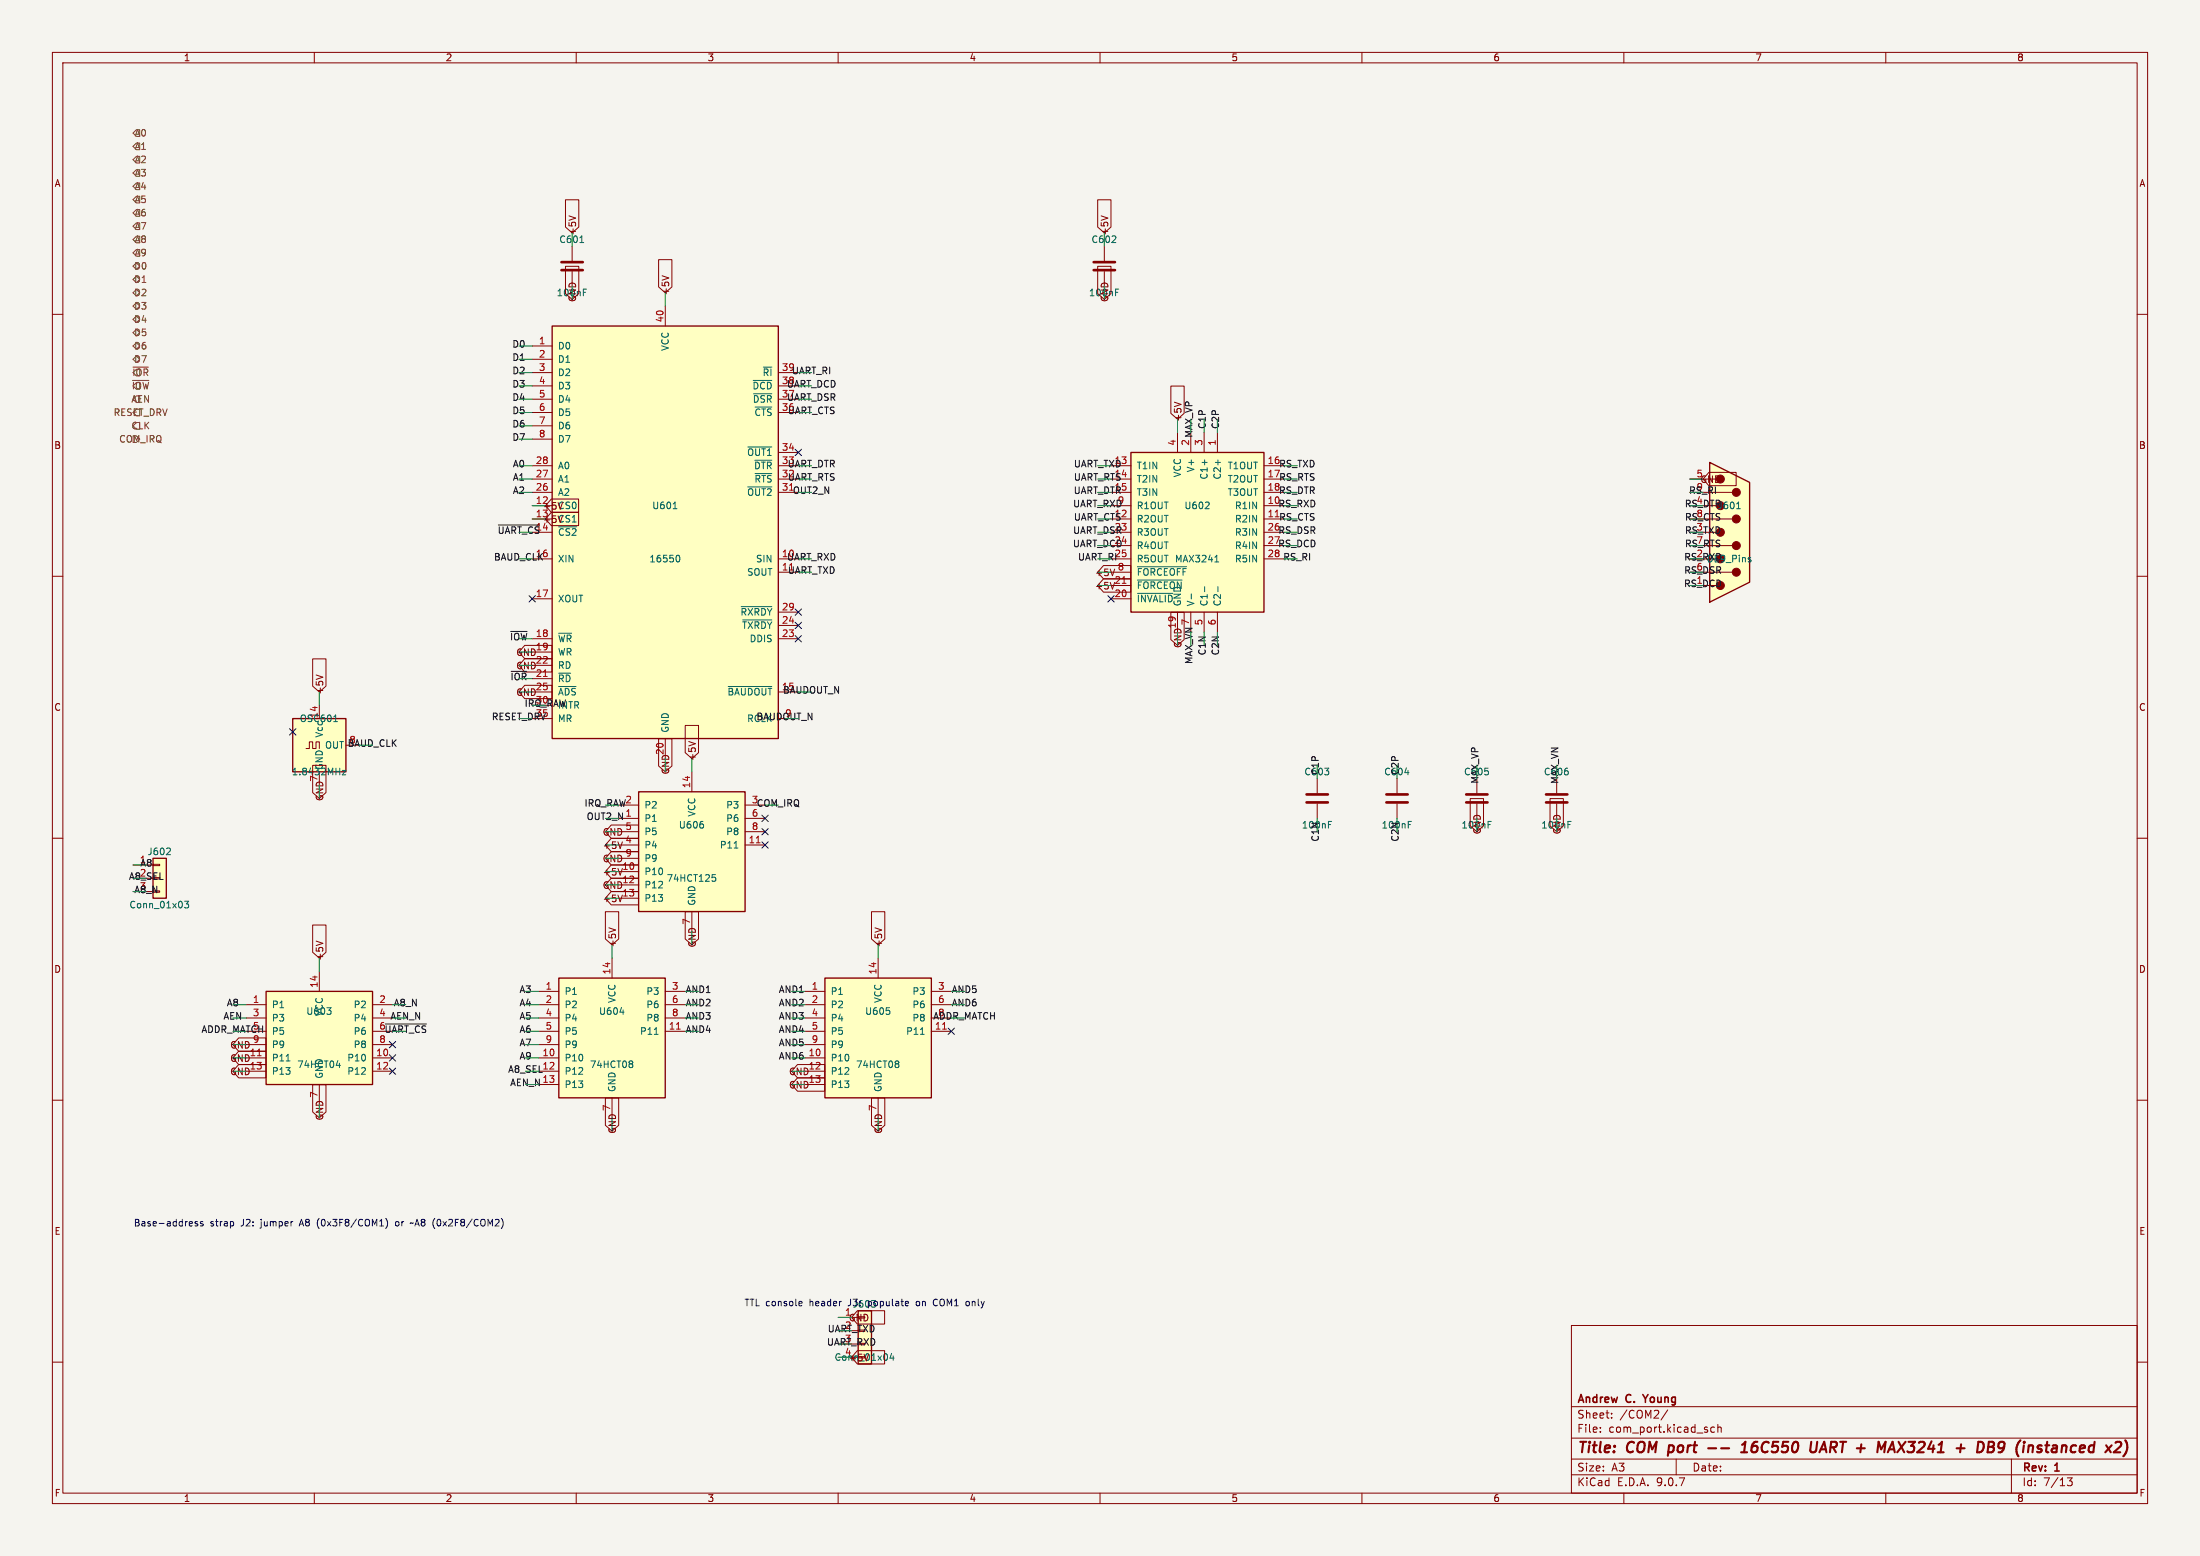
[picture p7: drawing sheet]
<svg xmlns="http://www.w3.org/2000/svg" width="420mm" height="297mm" viewBox="0 0 420 297" stroke-linecap="round" stroke-linejoin="round" font-family="sans-serif">
<path d="M0 0h420v297h-420z" fill="#f5f4ef" stroke="#f5f4ef" stroke-width=".19"/>
<g fill="none" stroke="#840000" stroke-width=".19">
<path d="M10 10h400v277h-400zM12 12h396v273h-396zM60 10v2M110 10v2M160 10v2M210 10v2M260 10v2M310 10v2M360 10v2M109.2 47v2.8M109.2 51.8v2.8M10 60h2"/>
<path d="M408 60h2M10 110h2M408 110h2M10 160h2M281.9 148.6v2.8M281.9 153.4v2.8M408 160h2M10 210h2M408 210h2M300 253h108v32h-108zM10 260h2M300 278.5h108"/>
<path d="M300 274.5h108M300 268.5h108M305.5 273.2v.2M305.5 272.5v.1M307.7 270.5v.2M307.7 269.8v.1M318.4 269.1l-1.3 1.9M320 278.5v3M327.3 272.5l-.4-.1-.3 .3 .1 .6h.6M327.9 272.5l.3-.1 .3 .1 .1 .9M327.9 271.9v1.5M384 278.5v6.5"/>
<path d="M408 260h2M60 285v2M110 285v2M160 285v2M210 285v2M260 285v2M300 281.5h108M310 285v2M360 285v2M394.7 282.1h.9l-.5 .6 .4 .1v.6l-.2 .2-.6-.1"/>
</g>
<g fill="none" stroke="#840000" stroke-width=".4">
<path d="M318.6 275.9l-.2 2M326.1 276.4h1.5M328.6 276.4h1.5M332.4 277.2h1.1M332.6 275.8l.6-.6-.2 2M334.5 276.2l-.1 .1M334.6 275.7l-.3 1.1 .2 .3M345.8 275.2l-.2 1.6M346.9 275.2l-.2 1.6a.64 .64 0 0 1-1.1 .2M347.6 276.6h.9M348.3 275.2l-1 2M360.4 277.2l.9-2 .4 2"/>
<path d="M360.6 276.6h1M362.4 275.2l1.1 2M363.8 275.2l-1.6 2M378.7 275.7l-.3-.4-.7-.1-.3 2h.5l.5-.3M380.7 275.6l-.4-.4h-.6l-.3 2M381.5 275.6a.64 .64 0 0 1 1.1-.2 1.47 1.47 0 0 1-.7 1.8h-.4M382.6 276.1a.66 .66 0 0 1-1 .2M385.7 274.9l-.1 .1M390.5 275.9h.7M390.8 275.2l-.2 1.7 .1 .2 .3 .1"/>
</g>
<path d="M313.6 266.2l.5 .8" fill="none" stroke="#840000" stroke-width=".3"/>
<path d="M107.2 50h4.1M107.2 51.6h4.1M279.9 151.6h4.1M279.9 153.2h4.1" fill="none" stroke="#840000" stroke-width=".51"/>
<path d="M110.7 46.3h.7M111.4 55.8h.4M111.4 55.2h.6M284.1 157.4h.4M284.1 156.8h.6" fill="none" stroke="#006464" stroke-width=".19"/>
<path d="M105.4 62.2h43.2v78.8h-43.2z" fill="#ffffc2"/>
<path d="M105.4 62.2h43.2v78.8h-43.2z" fill="none" stroke="#840000" stroke-width=".25"/>
<g fill="none" stroke="#840000" stroke-width=".19">
<path d="M127 58.4v3.8M101.6 66h3.8M101.6 68.6h3.8M101.6 71.1h3.8M101.6 73.7h3.8M101.6 76.2h3.8M101.6 78.7h3.8M148.6 71.1h3.8M148.6 73.7h3.8M148.6 76.2h3.8M148.6 78.7h3.8M101.6 81.3h3.8"/>
<path d="M101.6 83.8h3.8M101.6 88.9h3.8M101.6 91.4h3.8M101.6 94h3.8M101.6 96.5h3.8M101.6 99.1h3.8M148.6 88.9h3.8M148.6 91.4h3.8M148.6 94h3.8M148.6 86.4h3.8M101.6 101.6h3.8M101.6 106.7h3.8"/>
<path d="M101.6 114.3h3.8M148.6 106.7h3.8M148.6 109.2h3.8M148.6 116.8h3.8M148.6 119.4h3.8M101.6 121.9h3.8M101.6 124.5h3.8M101.6 127h3.8M101.6 129.5h3.8M101.6 132.1h3.8M101.6 134.6h3.8M101.6 137.2h3.8"/>
<path d="M148.6 121.9h3.8M148.6 132.1h3.8M148.6 137.2h3.8M127 141v3.8"/>
</g>
<g fill="none" stroke="#006464" stroke-width=".19">
<path d="M143.8 72.6h3.5M143.9 75.2h3.4M144.2 77.7h3.1M145.7 70.1h1.6M128.5 97.1h.7M142.8 85.3h4.5M142.8 92.9h4.5M144.1 87.9h3.2M144.2 90.4h3.1M106.7 100.6h3.4M129.2 106.1l.2-.1a.68 .68 0 0 1 .4 .6 .68 .68 0 0 1-.4 .7l-.2-.1M141.5 115.8h5.8"/>
<path d="M141.8 118.3h5.5M106.7 120.9h2.4M106.7 128.5h2.2M106.7 131h3.3M139 131h8.3"/>
</g>
<path d="M103.7 129.1h.8" fill="none" stroke="#a90000" stroke-width=".19"/>
<path d="M29.2 163.8h2.5v7.7h-2.5z" fill="#ffffc2"/>
<path d="M29.2 163.8h2.5v7.7h-2.5z" fill="none" stroke="#840000" stroke-width=".25"/>
<path d="M25.4 165.1h3.8M25.4 167.6h3.8M25.4 170.2h3.8M29.2 165h1.3v.2h-1.3zM29.2 170.1h1.3v.2h-1.3z" fill="none" stroke="#840000" stroke-width=".19"/>
<path d="M32.4 161.9l.1 .2v.3l-.8 .7h.8M35.2 172h.8l-.4 .5 .4 .1v.6l-.2 .1-.6-.1" fill="none" stroke="#006464" stroke-width=".19"/>
<path d="M121.9 151.1h20.3v22.9h-20.3z" fill="#ffffc2"/>
<path d="M121.9 151.1h20.3v22.9h-20.3z" fill="none" stroke="#840000" stroke-width=".25"/>
<g fill="none" stroke="#840000" stroke-width=".19">
<path d="M118.1 153.7h3.8M118.1 156.2h3.8M118.1 158.8h3.8M132.1 147.3v3.8M142.2 153.7h3.8M142.2 156.2h3.8M142.2 158.8h3.8M118.1 161.3h3.8M118.1 163.8h3.8M118.1 166.4h3.8M118.1 168.9h3.8M118.1 171.5h3.8"/>
<path d="M132.1 174v3.8M142.2 161.3h3.8"/>
</g>
<path d="M134.3 157.4v.5M136 166.9h.6M136.1 167.4h.3l.2 .3-.1 .5h-.4M140.2 161.9h.7" fill="none" stroke="#006464" stroke-width=".19"/>
<path d="M144.4 160.9h.7" fill="none" stroke="#a90000" stroke-width=".19"/>
<path d="M50.8 189.2h20.3v17.8h-20.3z" fill="#ffffc2"/>
<path d="M50.8 189.2h20.3v17.8h-20.3z" fill="none" stroke="#840000" stroke-width=".25"/>
<g fill="none" stroke="#840000" stroke-width=".19">
<path d="M47 191.8h3.8M47 194.3h3.8M47 196.9h3.8M47 199.4h3.8M61 185.4v3.8M71.1 191.8h3.8M71.1 194.3h3.8M71.1 196.9h3.8M71.1 199.4h3.8M47 201.9h3.8M47 204.5h3.8M61 207v3.8"/>
<path d="M71.1 201.9h3.8M71.1 204.5h3.8"/>
</g>
<path d="M62.4 192.3h.8l-.4 .5M63.1 193v.5M54.6 202.5h.8M64.2 203.4h.8M64.8 202.9v.9" fill="none" stroke="#006464" stroke-width=".19"/>
<path d="M49.1 201.5h.8" fill="none" stroke="#a90000" stroke-width=".19"/>
<path d="M106.7 186.7h20.3v22.9h-20.3z" fill="#ffffc2"/>
<path d="M106.7 186.7h20.3v22.9h-20.3z" fill="none" stroke="#840000" stroke-width=".25"/>
<g fill="none" stroke="#840000" stroke-width=".19">
<path d="M102.9 189.2h3.8M102.9 191.8h3.8M102.9 194.3h3.8M102.9 196.9h3.8M102.9 199.4h3.8M116.8 182.9v3.8M127 189.2h3.8M127 191.8h3.8M127 194.3h3.8M127 196.9h3.8M102.9 201.9h3.8M102.9 204.5h3.8"/>
<path d="M102.9 207h3.8M116.8 209.6v3.8"/>
</g>
<path d="M118.4 193.2h.7M124.9 197.4h.7M120.6 202.5l.2 .3-.2 .3 .2 .2v.2l-.2 .3" fill="none" stroke="#006464" stroke-width=".19"/>
<path d="M129.1 196.4h.8" fill="none" stroke="#a90000" stroke-width=".19"/>
<path d="M55.9 137.2h10.1v10.1h-10.1z" fill="#ffffc2"/>
<path d="M55.9 137.2h10.1v10.1h-10.1z" fill="none" stroke="#840000" stroke-width=".25"/>
<path d="M61 134.6v2.6M58.4 142.9h.7v-1.3h.6v1.3h.6v-1.3h.7v1.3M61 147.3v2.6" fill="none" stroke="#840000" stroke-width=".19"/>
<path d="M63.7 137.7h.7M65.3 147.1h.7l-.7 .8h.7" fill="none" stroke="#006464" stroke-width=".19"/>
<path d="M157.5 186.7h20.3v22.9h-20.3z" fill="#ffffc2"/>
<path d="M157.5 186.7h20.3v22.9h-20.3z" fill="none" stroke="#840000" stroke-width=".25"/>
<g fill="none" stroke="#840000" stroke-width=".19">
<path d="M153.7 189.2h3.8M153.7 191.8h3.8M153.7 194.3h3.8M153.7 196.9h3.8M153.7 199.4h3.8M167.6 182.9v3.8M177.8 189.2h3.8M177.8 191.8h3.8M177.8 194.3h3.8M177.8 196.9h3.8M153.7 201.9h3.8M153.7 204.5h3.8"/>
<path d="M153.7 207h3.8M167.6 209.6v3.8"/>
</g>
<path d="M169.8 193v.5M175.7 197.4h.7M171.4 202.5l.2 .3-.2 .3 .2 .2v.2l-.2 .3" fill="none" stroke="#006464" stroke-width=".19"/>
<path d="M179.9 196.4h.8" fill="none" stroke="#a90000" stroke-width=".19"/>
<path d="M163.8 250.2h2.6v10.1h-2.6z" fill="#ffffc2"/>
<path d="M163.8 250.2h2.6v10.1h-2.6z" fill="none" stroke="#840000" stroke-width=".25"/>
<path d="M210.8 47v2.8M210.8 51.8v2.8M160 251.5h3.8M160 254h3.8M160 256.5h3.8M160 259.1h3.8" fill="none" stroke="#840000" stroke-width=".19"/>
<path d="M213 55.8h.4M213 55.2h.6M170.2 258.3l-.3 .9h.8M170.5 258.8v.9" fill="none" stroke="#006464" stroke-width=".19"/>
<path d="M208.8 50h4.1M208.8 51.6h4.1" fill="none" stroke="#840000" stroke-width=".51"/>
<path d="M215.9 86.4h25.4v30.4h-25.4z" fill="#ffffc2"/>
<path d="M215.9 86.4h25.4v30.4h-25.4z" fill="none" stroke="#840000" stroke-width=".25"/>
<g fill="none" stroke="#840000" stroke-width=".19">
<path d="M212.1 88.9h3.8M212.1 91.4h3.8M212.1 94h3.8M212.1 96.5h3.8M212.1 99.1h3.8M224.8 82.6v3.8M227.3 82.6v3.8M229.9 82.6v3.8M232.4 82.6v3.8M241.3 88.9h3.8M241.3 91.4h3.8M241.3 94h3.8"/>
<path d="M241.3 96.5h3.8M241.3 99.1h3.8M212.1 101.6h3.8M212.1 104.1h3.8M212.1 106.7h3.8M212.1 109.2h3.8M212.1 111.8h3.8M212.1 114.3h3.8M224.8 116.8v3.9M227.3 116.8v3.9M229.9 116.8v3.9M232.4 116.8v3.9"/>
<path d="M241.3 101.6h3.8M241.3 104.1h3.8M241.3 106.7h3.8"/>
</g>
<path d="M230 87.8v.9M230.1 97.1h.7M230.8 96v.4M232.5 87.8v.9M217.1 108.2h9.4M217.1 110.7h8.6M217.1 113.3h6.8M227.4 113.4v.9M230 112v.9M231.9 107.3h.8M232.2 106.2l.1-.2v1.3M232.5 112v.9" fill="none" stroke="#006464" stroke-width=".19"/>
<path d="M243.4 98.6h.8M214.2 111.3h.8" fill="none" stroke="#a90000" stroke-width=".19"/>
<path d="M326.4 88.3l7.6 3.8v19l-7.6 3.8z" fill="#ffffc2"/>
<g fill="none" stroke="#840000" stroke-width=".19">
<path d="M107.9 38.1h2.6v5.2l-1.3 1.2-1.3-1.2zM209.5 38.1h2.6v5.2l-1.3 1.2-1.3-1.2zM107.9 50.8h2.6v5.2l-1.3 1.2-1.3-1.2zM108.6 41.2l1.3 .4M125.7 49.6h2.6v5.2l-1.3 1.1-1.3-1.1zM126.4 52.6l1.3 .5M209.5 50.8h2.6v5.2l-1.3 1.2-1.3-1.2zM210.2 41.2l1.3 .4M223.5 73.7h2.6v5.2l-1.3 1.1-1.3-1.1zM224.2 76.8l1.3 .4M105.3 95.2h5.2v2.6h-5.2l-1.2-1.3zM105.3 97.8h5.2v2.5h-5.2l-1.2-1.2z"/>
<path d="M322.6 94h8.1M322.6 99.1h8.1M322.6 91.4h3.8M322.6 96.5h3.8M326.2 90.2h5.2v2.5h-5.2l-1.1-1.3zM210.7 110.5h5.2v2.5h-5.2l-1.2-1.2zM210.7 107.9h5.2v2.6h-5.2l-1.2-1.3zM212.8 111.2l-.4 1.2M212.8 108.6l-.4 1.3M223.5 116.9h2.6v5.2l-1.3 1.1-1.3-1.1zM322.6 104.1h8.1M322.6 109.2h8.1"/>
<path d="M322.6 101.6h3.8M322.6 106.7h3.8M322.6 111.8h3.8M59.7 125.8h2.5v5.2l-1.2 1.1-1.3-1.1zM60.4 128.8l1.2 .5M100.2 130.8h5.2v2.6h-5.2l-1.1-1.3zM100.2 123.2h5.2v2.5h-5.2l-1.1-1.2zM100.2 125.7h5.2v2.6h-5.2l-1.1-1.3zM130.8 138.5h2.6v5.2l-1.3 1.1-1.3-1.1zM59.7 146.1h2.5v5.2l-1.2 1.1-1.3-1.1zM116.7 157.5h5.2v2.5h-5.2l-1.1-1.2zM125.7 141h2.6v5.2l-1.3 1.1-1.3-1.1z"/>
<path d="M131.5 141.5l1.3 .5M251.5 148.6v2.8M251.5 153.4v2.8M266.7 148.6v2.8M266.7 153.4v2.8M280.7 152.4h2.5v5.2l-1.3 1.2-1.2-1.2zM295.9 152.4h2.6v5.2l-1.3 1.2-1.3-1.2zM297.2 148.6v2.8M297.2 153.4v2.8M59.7 176.6h2.5v5.2l-1.2 1.1-1.3-1.1zM60.4 179.6l1.2 .5M115.6 174h2.5v5.2l-1.3 1.1-1.2-1.1z"/>
<path d="M116.2 177.1l1.3 .4M116.7 160h5.2v2.6h-5.2l-1.1-1.3zM116.7 167.6h5.2v2.6h-5.2l-1.1-1.3zM116.7 170.2h5.2v2.5h-5.2l-1.1-1.2zM116.7 165.1h5.2v2.5h-5.2l-1.1-1.2zM116.7 162.6h5.2v2.5h-5.2l-1.1-1.3zM118.8 160.7l-.4 1.3M118.8 170.9l-.4 1.2M118.8 165.8l-.4 1.2M130.8 174h2.6v5.2l-1.3 1.1-1.3-1.1zM166.4 174h2.5v5.2l-1.3 1.1-1.2-1.1zM167 177.1l1.3 .4"/>
<path d="M45.6 198.1h5.2v2.6h-5.2l-1.2-1.3zM45.6 200.7h5.2v2.5h-5.2l-1.2-1.3zM45.6 203.2h5.2v2.5h-5.2l-1.2-1.2zM59.7 207h2.5v5.2l-1.2 1.2-1.3-1.2zM115.6 209.6h2.5v5.2l-1.3 1.1-1.2-1.1zM152.2 205.7h5.2v2.6h-5.2l-1.1-1.3zM152.2 203.2h5.2v2.5h-5.2l-1.1-1.2zM166.4 209.6h2.5v5.2l-1.3 1.1-1.2-1.1zM163.7 250.2h5.2v2.5h-5.2l-1.1-1.2zM163.7 257.8h5.2v2.6h-5.2l-1.1-1.3z"/>
</g>
<path d="M326.4 88.3l7.6 3.8v19l-7.6 3.8z" fill="none" stroke="#840000" stroke-width=".25"/>
<g fill="#840000" stroke="#840000" stroke-width=".19">
<circle cx="328.4" cy="91.4" r=".76"/>
<circle cx="328.4" cy="101.6" r=".76"/>
<circle cx="331.5" cy="94" r=".76"/>
<circle cx="331.5" cy="99.1" r=".76"/>
<circle cx="331.5" cy="104.1" r=".76"/>
<circle cx="331.5" cy="109.2" r=".76"/>
</g>
<path d="M331.5 97.1h.8M334.1 106.8l.2 .2-.2 .3M334.1 106.4l.1 .1M253.6 157.4h.4M253.6 156.8h.6M268.2 147.5h.8M268.8 157.4h.5M268.8 156.8h.7M299.3 157.4h.5M299.3 156.8h.6" fill="none" stroke="#006464" stroke-width=".19"/>
<path d="M249.4 151.6h4.1M249.4 153.2h4.1M264.7 151.6h4M264.7 153.2h4M295.1 151.6h4.1M295.1 153.2h4.1" fill="none" stroke="#840000" stroke-width=".51"/>
<path d="M25.3 72.6h3.1M25.4 70.1h2.9" fill="none" stroke="#725600" stroke-width=".19"/>
<path d="M95.1 100.2h7.9M97.5 120.5h3.1M97.6 128.1h2.9M73.5 195.5h7.9" fill="none" stroke="#0f0f0f" stroke-width=".19"/>
<g fill="none" stroke="#009600" stroke-width=".19">
<path d="M109.2 44.5v2.5M127 55.9v2.5M210.8 44.5v2.5M99.1 68.6h2.5M99.1 66h2.5M99.1 78.7h2.5M99.1 76.2h2.5M99.1 73.7h2.5M99.1 71.1h2.5M99.1 94h2.5M99.1 91.4h2.5M99.1 88.9h2.5"/>
<path d="M99.1 83.8h2.5M99.1 81.3h2.5M101.6 96.5h2.5M101.6 99.1h2.5M224.8 80v2.6M229.9 80v2.6M232.4 80v2.6M322.6 91.4h2.5M61 132.1v2.5M229.9 120.7v2.5M232.4 120.7v2.5M132.1 144.8v2.5"/>
<path d="M251.5 146.1v2.5M251.5 156.2v2.6M266.7 146.1v2.5M266.7 156.2v2.6M25.4 165.1h2.5M44.4 194.3h2.6M44.4 191.8h2.6M61 182.9v2.5M100.3 194.3h2.6M100.3 191.8h2.6M100.3 189.2h2.6M100.3 199.4h2.6"/>
<path d="M100.3 196.9h2.6M116.8 180.3v2.6M151.1 189.2h2.6M167.6 180.3v2.6M100.3 201.9h2.6M160 251.5h2.6"/>
</g>
<g fill="none" stroke="#000084" stroke-width=".19">
<path d="M151.8 85.8l1.2 1.2M153 85.8l-1.2 1.2M101 113.7l1.2 1.2M102.2 113.7l-1.2 1.2M151.8 118.8l1.2 1.2M151.8 116.2l1.2 1.2M153 118.8l-1.2 1.2M153 116.2l-1.2 1.2M211.5 113.7l1.2 1.2M212.7 113.7l-1.2 1.2M55.3 139.1l1.2 1.2M56.5 139.1l-1.2 1.2"/>
<path d="M151.8 121.3l1.2 1.2M153 121.3l-1.2 1.2M145.4 155.6l1.3 1.2M145.4 158.1l1.3 1.3M146.7 155.6l-1.3 1.2M146.7 158.1l-1.3 1.3M145.4 160.7l1.3 1.2M146.7 160.7l-1.3 1.2M74.3 198.8l1.2 1.2M75.5 198.8l-1.2 1.2M181 196.2l1.2 1.3M182.2 196.2l-1.2 1.3"/>
<path d="M74.3 201.3l1.2 1.2M74.3 203.9l1.2 1.2M75.5 201.3l-1.2 1.2M75.5 203.9l-1.2 1.2"/>
</g>
<g fill="none" stroke="#0000c2" stroke-width=".19">
<path d="M37.7 233.2h-.3l-.2 .1 .1 .2 .4 .1v.3h-.5M38.7 233.2h-.3l-.1 .1v.2l.4 .1v.3h-.4M44.5 233.3v.6M60.7 232.9l-.1 .5 .1 .7M73.6 232.6a1.46 1.46 0 0 1 0 1.9M75.9 233.2h-.3l-.1 .2 .1 .5 .3 .1M78.5 233.4l.2 .1 .2-.1M96 233.1v.8M152.7 248.4l.4 .1v.2l-.6 .1M153.1 249.2h-.4M175 248.5l-.1 .1 .1 .6M178.6 248a.68 .68 0 0 0-.4 .6 .68 .68 0 0 0 .4 .6"/>
<path d="M184.4 249l.2 .2h.3M184.9 248.5l-.3-.1-.2 .2"/>
</g>
<g font-size="2.8" fill="#840000">
<text x="301" y="277.9">Title:</text>
<text x="310.6" y="277.9">COM</text>
<text x="319.4" y="277.9">port</text>
<text x="335" y="277.9">16C550</text>
<text x="348.8" y="277.9">UART +</text>
<text x="363.3" y="277.9">MAX3241</text>
<text x="379.1" y="277.9">+</text>
<text x="383.9" y="277.9">DB9</text>
<text x="392.1" y="277.9">(instanced</text>
</g>
<g font-size="2.1" fill="#840000">
<text x="301" y="268.2">Andrew</text>
<text x="310.5" y="268.2">C.</text>
<text x="314.5" y="268.2">Young</text>
<text x="301" y="273.7">File:</text>
<text x="301" y="271">Sheet:</text>
<text x="307.1" y="273.7">com_port.kicad_sch</text>
<text x="309.2" y="271">/COM2/</text>
<text x="301" y="281.1">Size:</text>
<text x="307.6" y="281.1">A3</text>
<text x="323" y="281.1">Date:</text>
<text x="386" y="281.3">Rev:</text>
<text x="392.4" y="281.3">1</text>
<text x="301" y="283.9">KiCad</text>
<text x="308.7" y="283.9">E.D.A.</text>
<text x="316.3" y="283.9">9.0.7</text>
<text x="386" y="283.9">Id:</text>
<text x="390.1" y="283.9">7/13</text>
</g>
<g font-size="1.8" fill="#840000">
<text x="35" y="11.9">1</text>
<text x="85" y="11.9">2</text>
<text x="135" y="11.9">3</text>
<text x="185" y="11.9">4</text>
<text x="235" y="11.9">5</text>
<text x="285" y="11.9">6</text>
<text x="335" y="11.9">7</text>
<text x="385" y="11.9">8</text>
<text x="10.3" y="35.9">A</text>
<text x="408.3" y="35.9">A</text>
<text x="110.2" y="45.1" transform="rotate(-90 110.2 45.1)">+5V</text>
<text x="211.8" y="45.1" transform="rotate(-90 211.8 45.1)">+5V</text>
<text x="128" y="56.5" transform="rotate(-90 128 56.5)">+5V</text>
<text x="10.3" y="85.9">B</text>
<text x="408.2" y="85.9">B</text>
<text x="323.8" y="91.2">5</text>
<text x="103.5" y="97.5">+5VCS0</text>
<text x="103.5" y="100">+5VCS1</text>
<text x="102.2" y="124.2">19</text>
<text x="224.5" y="120.1" transform="rotate(-90 224.5 120.1)">19</text>
<text x="102.2" y="126.7">22</text>
<text x="102.2" y="129.3">21</text>
<text x="102.2" y="131.8">25</text>
<text x="10.3" y="135.9">C</text>
<text x="61.9" y="132.7" transform="rotate(-90 61.9 132.7)">+5V</text>
<text x="408.2" y="135.9">C</text>
<text x="60.7" y="149.3" transform="rotate(-90 60.7 149.3)">7</text>
<text x="126.7" y="144.2" transform="rotate(-90 126.7 144.2)">20</text>
<text x="133" y="145.4" transform="rotate(-90 133 145.4)">+5V</text>
<text x="118.7" y="166.1">10</text>
<text x="118.7" y="168.7">12</text>
<text x="118.7" y="171.2">13</text>
<text x="10.3" y="185.9">D</text>
<text x="61.9" y="183.5" transform="rotate(-90 61.9 183.5)">+5V</text>
<text x="117.8" y="180.9" transform="rotate(-90 117.8 180.9)">+5V</text>
<text x="168.6" y="180.9" transform="rotate(-90 168.6 180.9)">+5V</text>
<text x="408.2" y="185.9">D</text>
<text x="47.6" y="201.7">11</text>
<text x="47.6" y="204.2">13</text>
<text x="154.3" y="204.2">12</text>
<text x="154.3" y="206.8">13</text>
<text x="10.3" y="235.9">E</text>
<text x="408.3" y="235.9">E</text>
<text x="161.2" y="251.2">1</text>
<text x="162" y="260">+5V</text>
<text x="10.3" y="285.9">F</text>
<text x="35" y="286.9">1</text>
<text x="85" y="286.9">2</text>
<text x="135" y="286.9">3</text>
<text x="185" y="286.9">4</text>
<text x="235" y="286.9">5</text>
<text x="285" y="286.9">6</text>
<text x="335" y="286.9">7</text>
<text x="385" y="286.9">8</text>
<text x="408.3" y="285.9">F</text>
</g>
<g font-size="1.8" fill="#725600">
<text x="25.6" y="28.8">A1</text>
<text x="25.6" y="26.3">A0</text>
<text x="25.6" y="31.3">A2</text>
<text x="25.6" y="33.9">A3</text>
<text x="25.6" y="36.4">A4</text>
<text x="25.6" y="39">A5</text>
<text x="25.6" y="41.5">A6</text>
<text x="25.6" y="44">A7</text>
<text x="25.6" y="46.6">A8</text>
<text x="25.5" y="51.7">D0</text>
<text x="25.6" y="49.1">A9</text>
<text x="25.5" y="54.2">D1</text>
<text x="25.5" y="56.7">D2</text>
<text x="25.5" y="59.3">D3</text>
<text x="25.5" y="61.8">D4</text>
<text x="25.5" y="64.4">D5</text>
<text x="25.2" y="72">~{IOR}</text>
<text x="25.5" y="69.4">D7</text>
<text x="25.5" y="66.9">D6</text>
<text x="25" y="77.1">AEN</text>
<text x="25.1" y="74.5">~{IOW}</text>
<text x="21.6" y="79.6">RESET_DRV</text>
<text x="25" y="82.1">CLK</text>
<text x="22.6" y="84.7">COM_IRQ</text>
</g>
<g font-size="1.8" fill="#006464">
<text x="106.7" y="46.6">C601</text>
<text x="208.3" y="46.6">C602</text>
<text x="106.2" y="56.7">100nF</text>
<text x="207.8" y="56.7">100nF</text>
<text x="106.4" y="66.9">D0</text>
<text x="106.4" y="69.4">D1</text>
<text x="106.4" y="72">D2</text>
<text x="127.9" y="67.1" transform="rotate(-90 127.9 67.1)">VCC</text>
<text x="145.5" y="72">~{RI}</text>
<text x="106.4" y="74.5">D3</text>
<text x="106.4" y="77.1">D4</text>
<text x="106.4" y="79.6">D5</text>
<text x="106.4" y="82.1">D6</text>
<text x="106.4" y="84.7">D7</text>
<text x="106.4" y="89.8">A0</text>
<text x="142.5" y="87.2">~{OUT1}</text>
<text x="216.9" y="89.8">T1IN</text>
<text x="234.3" y="89.8">T1OUT</text>
<text x="106.4" y="92.3">A1</text>
<text x="106.4" y="94.8">A2</text>
<text x="142.5" y="94.8">~{OUT2}</text>
<text x="216.9" y="92.3">T2IN</text>
<text x="216.9" y="94.8">T3IN</text>
<text x="225.7" y="91.2" transform="rotate(-90 225.7 91.2)">VCC</text>
<text x="228.2" y="90.2" transform="rotate(-90 228.2 90.2)">V+</text>
<text x="230.7" y="91.6" transform="rotate(-90 230.7 91.6)">C1+</text>
<text x="233.3" y="91.6" transform="rotate(-90 233.3 91.6)">C2+</text>
<text x="234.3" y="92.3">T2OUT</text>
<text x="234.3" y="94.8">T3OUT</text>
<text x="124.4" y="97.4">U601</text>
<text x="216.9" y="97.4">R1OUT</text>
<text x="216.9" y="99.9">R2OUT</text>
<text x="226" y="97.4">U602</text>
<text x="235.7" y="97.4">R1IN</text>
<text x="235.7" y="99.9">R2IN</text>
<text x="106.4" y="102.5">~{CS2}</text>
<text x="106.4" y="107.5">XIN</text>
<text x="123.9" y="107.5">16550</text>
<text x="144.2" y="107.5">SIN</text>
<text x="216.9" y="102.5">R3OUT</text>
<text x="216.9" y="105">R4OUT</text>
<text x="216.9" y="107.5">R5OUT</text>
<text x="224.2" y="107.5">MAX3241</text>
<text x="235.7" y="102.5">R3IN</text>
<text x="235.7" y="105">R4IN</text>
<text x="235.7" y="107.5">R5IN</text>
<text x="325.8" y="107.5">DE9_Pins</text>
<text x="142.5" y="110.1">SOUT</text>
<text x="216.9" y="110.1">~{FORCEOFF}</text>
<text x="216.9" y="112.6">~{FORCEON}</text>
<text x="106.4" y="115.2">XOUT</text>
<text x="141.3" y="117.7">~{RXRDY}</text>
<text x="216.9" y="115.2">~{INVALID}</text>
<text x="225.7" y="115.8" transform="rotate(-90 225.7 115.8)">GND</text>
<text x="228.2" y="115.8" transform="rotate(-90 228.2 115.8)">V-</text>
<text x="230.7" y="115.8" transform="rotate(-90 230.7 115.8)">C1-</text>
<text x="233.3" y="115.8" transform="rotate(-90 233.3 115.8)">C2-</text>
<text x="106.4" y="122.8">~{WR}</text>
<text x="106.4" y="125.3">WR</text>
<text x="141.6" y="120.2">~{TXRDY}</text>
<text x="143" y="122.8">DDIS</text>
<text x="106.4" y="127.9">RD</text>
<text x="106.4" y="130.4">~{RD}</text>
<text x="60.7" y="137.2" transform="rotate(-90 60.7 137.2)">14</text>
<text x="106.4" y="132.9">~{ADS}</text>
<text x="57.1" y="138">OSC601</text>
<text x="61.8" y="140.9" transform="rotate(-90 61.8 140.9)">Vcc</text>
<text x="62" y="143.1">OUT</text>
<text x="106.4" y="138">MR</text>
<text x="127.9" y="140" transform="rotate(-90 127.9 140)">GND</text>
<text x="55.6" y="148.2">1.8432MHz</text>
<text x="61.8" y="147.1" transform="rotate(-90 61.8 147.1)">GND</text>
<text x="248.9" y="148.2">C603</text>
<text x="264.1" y="148.2">C604</text>
<text x="122.9" y="154.5">P2</text>
<text x="132.9" y="156" transform="rotate(-90 132.9 156)">VCC</text>
<text x="138.5" y="154.5">P3</text>
<text x="122.9" y="157.1">P1</text>
<text x="122.9" y="159.6">P5</text>
<text x="129.5" y="158.3">U606</text>
<text x="138.5" y="157.1">P6</text>
<text x="138.5" y="159.6">P8</text>
<text x="248.4" y="158.3">100nF</text>
<text x="263.7" y="158.3">100nF</text>
<text x="278.9" y="158.3">100nF</text>
<text x="294.1" y="158.3">100nF</text>
<text x="28.1" y="163.4">J602</text>
<text x="122.9" y="162.2">P4</text>
<text x="122.9" y="164.7">P9</text>
<text x="122.9" y="167.2">P10</text>
<text x="137.3" y="162.2">P11</text>
<text x="24.6" y="173.6">Conn_01x03</text>
<text x="122.9" y="169.8">P12</text>
<text x="122.9" y="172.3">P13</text>
<text x="127.2" y="168.5">74HCT125</text>
<text x="132.9" y="173" transform="rotate(-90 132.9 173)">GND</text>
<text x="107.7" y="190.1">P1</text>
<text x="117.7" y="191.5" transform="rotate(-90 117.7 191.5)">VCC</text>
<text x="123.3" y="190.1">P3</text>
<text x="158.5" y="190.1">P1</text>
<text x="168.5" y="191.5" transform="rotate(-90 168.5 191.5)">VCC</text>
<text x="174.1" y="190.1">P3</text>
<text x="51.8" y="192.6">P1</text>
<text x="51.8" y="195.2">P3</text>
<text x="51.8" y="197.7">P5</text>
<text x="58.4" y="193.9">U603</text>
<text x="61.8" y="194.1" transform="rotate(-90 61.8 194.1)">VCC</text>
<text x="67.4" y="192.6">P2</text>
<text x="67.4" y="195.2">P4</text>
<text x="67.4" y="197.7">P6</text>
<text x="107.7" y="192.6">P2</text>
<text x="107.7" y="195.2">P4</text>
<text x="107.7" y="197.7">P5</text>
<text x="114.3" y="193.9">U604</text>
<text x="122.1" y="197.7">P11</text>
<text x="123.3" y="192.6">P6</text>
<text x="123.3" y="195.2">P8</text>
<text x="158.5" y="192.6">P2</text>
<text x="158.5" y="195.2">P4</text>
<text x="158.5" y="197.7">P5</text>
<text x="165.1" y="193.9">U605</text>
<text x="172.9" y="197.7">P11</text>
<text x="174.1" y="192.6">P6</text>
<text x="174.1" y="195.2">P8</text>
<text x="51.8" y="200.3">P9</text>
<text x="51.8" y="202.8">P11</text>
<text x="66.2" y="202.8">P10</text>
<text x="67.4" y="200.3">P8</text>
<text x="107.7" y="200.3">P9</text>
<text x="107.7" y="202.8">P10</text>
<text x="158.5" y="200.3">P9</text>
<text x="158.5" y="202.8">P10</text>
<text x="51.8" y="205.3">P13</text>
<text x="56.7" y="204.1">74HCT04</text>
<text x="61.8" y="206" transform="rotate(-90 61.8 206)">GND</text>
<text x="66.2" y="205.3">P12</text>
<text x="107.7" y="205.3">P12</text>
<text x="107.7" y="207.9">P13</text>
<text x="112.5" y="204.1">74HCT08</text>
<text x="117.7" y="208.5" transform="rotate(-90 117.7 208.5)">GND</text>
<text x="158.5" y="205.3">P12</text>
<text x="158.5" y="207.9">P13</text>
<text x="163.3" y="204.1">74HCT08</text>
<text x="168.5" y="208.5" transform="rotate(-90 168.5 208.5)">GND</text>
<text x="161.2" y="258.8">4</text>
</g>
<g font-size="1.8" fill="#009600">
<text x="110.2" y="57.8" transform="rotate(-90 110.2 57.8)">GND</text>
<text x="211.8" y="57.8" transform="rotate(-90 211.8 57.8)">GND</text>
<text x="151.1" y="71.6">UART_RI</text>
<text x="143.6" y="74.5">~{DCD} UART_DCD</text>
<text x="143.6" y="77.1">~{DSR} UART_DSR</text>
<text x="143.9" y="79.6">~{CTS} UART_CTS</text>
<text x="227.8" y="83.6" transform="rotate(-90 227.8 83.6)">MAX_VP</text>
<text x="143.9" y="89.8">~{DTR} UART_DTR</text>
<text x="204.9" y="89.4">UART_TXD</text>
<text x="244.1" y="89.4">RS_TXD</text>
<text x="143.9" y="92.3">~{RTS} UART_RTS</text>
<text x="151.3" y="94.5">OUT2_N</text>
<text x="204.9" y="94.5">UART_DTR</text>
<text x="204.9" y="92">UART_RTS</text>
<text x="244.1" y="94.5">RS_DTR</text>
<text x="244.1" y="92">RS_RTS</text>
<text x="322.4" y="94.5">RS_RI</text>
<text x="204.8" y="97">UART_RXD</text>
<text x="204.9" y="99.6">UART_CTS</text>
<text x="244" y="97">RS_RXD</text>
<text x="244.1" y="99.6">RS_CTS</text>
<text x="321.5" y="97">RS_DTR</text>
<text x="321.6" y="99.6">RS_CTS</text>
<text x="94.2" y="107.2">BAUD_CLK</text>
<text x="94.9" y="102.1">~{UART_CS}</text>
<text x="150.2" y="107.2">UART_RXD</text>
<text x="204.7" y="104.7">UART_DCD</text>
<text x="204.8" y="102.1">UART_DSR</text>
<text x="205.7" y="107.2">UART_RI</text>
<text x="243.9" y="104.7">RS_DCD</text>
<text x="244" y="102.1">RS_DSR</text>
<text x="244.9" y="107.2">RS_RI</text>
<text x="321.4" y="107.2">RS_RXD</text>
<text x="321.6" y="102.1">RS_TXD</text>
<text x="321.6" y="104.7">RS_RTS</text>
<text x="150.3" y="109.7">UART_TXD</text>
<text x="208.9" y="112.7">+5V</text>
<text x="208.9" y="110.2">+5V</text>
<text x="321.4" y="112.3">RS_DCD</text>
<text x="321.4" y="109.7">RS_DSR</text>
<text x="97.3" y="122.4">~{IOW}</text>
<text x="98.5" y="125.4">GND</text>
<text x="225.7" y="123.8" transform="rotate(-90 225.7 123.8)">GND</text>
<text x="97.4" y="130.1">~{IOR}</text>
<text x="98.5" y="128">GND</text>
<text x="227.8" y="126.9" transform="rotate(-90 227.8 126.9)">MAX_VN</text>
<text x="93.8" y="137.7">RESET_DRV</text>
<text x="98.5" y="133">GND</text>
<text x="100" y="135.1">IRQ_RAW</text>
<text x="138.8" y="132.9">~{BAUDOUT}BAUDOUT_N</text>
<text x="144.3" y="137.7">BAUDOUT_N</text>
<text x="66.3" y="142.8">BAUD_CLK</text>
<text x="128" y="147.9" transform="rotate(-90 128 147.9)">GND</text>
<text x="282.5" y="149.7" transform="rotate(-90 282.5 149.7)">MAX_VP</text>
<text x="297.7" y="149.7" transform="rotate(-90 297.7 149.7)">MAX_VN</text>
<text x="61.9" y="153" transform="rotate(-90 61.9 153)">GND</text>
<text x="111.5" y="154.2">IRQ_RAW</text>
<text x="144.4" y="154.2">COM_IRQ</text>
<text x="111.9" y="156.7">OUT2_N</text>
<text x="115" y="159.7">GND</text>
<text x="282.9" y="159.4" transform="rotate(-90 282.9 159.4)">GND</text>
<text x="298.1" y="159.4" transform="rotate(-90 298.1 159.4)">GND</text>
<text x="115" y="162.2">+5V</text>
<text x="115" y="167.3">+5V</text>
<text x="115" y="164.8">GND</text>
<text x="24.5" y="168.2">A8_SEL</text>
<text x="25.5" y="170.7">A8_N</text>
<text x="115" y="169.9">GND</text>
<text x="115" y="172.4">+5V</text>
<text x="133" y="180.9" transform="rotate(-90 133 180.9)">GND</text>
<text x="130.8" y="189.7">AND1</text>
<text x="181.6" y="189.7">AND5</text>
<text x="38.4" y="197.4">ADDR_MATCH</text>
<text x="73.3" y="197.4">~{UART_CS}</text>
<text x="74.4" y="194.8">AEN_N</text>
<text x="75.1" y="192.3">A8_N</text>
<text x="130.8" y="192.3">AND2</text>
<text x="130.8" y="194.8">AND3</text>
<text x="130.8" y="197.4">AND4</text>
<text x="148.6" y="197.4">AND4</text>
<text x="148.6" y="192.3">AND2</text>
<text x="148.6" y="194.8">AND3</text>
<text x="178.1" y="194.8">ADDR_MATCH</text>
<text x="181.6" y="192.3">AND6</text>
<text x="43.8" y="202.9">GND</text>
<text x="43.8" y="200.3">GND</text>
<text x="148.6" y="202.4">AND6</text>
<text x="148.6" y="199.9">AND5</text>
<text x="43.8" y="205.4">GND</text>
<text x="96.9" y="205">A8_SEL</text>
<text x="97.3" y="207.5">AEN_N</text>
<text x="150.5" y="208">GND</text>
<text x="150.5" y="205.4">GND</text>
<text x="61.9" y="214" transform="rotate(-90 61.9 214)">GND</text>
<text x="117.8" y="216.5" transform="rotate(-90 117.8 216.5)">GND</text>
<text x="168.6" y="216.5" transform="rotate(-90 168.6 216.5)">GND</text>
<text x="157.8" y="257.1">UART_RXD</text>
<text x="157.9" y="254.5">UART_TXD</text>
<text x="159.2" y="259.9">Conn_01x04</text>
</g>
<g font-size="1.8" fill="#a90000">
<text x="102.8" y="65.8">1</text>
<text x="126.7" y="61.6" transform="rotate(-90 126.7 61.6)">40</text>
<text x="102.8" y="68.3">2</text>
<text x="102.8" y="70.9">3</text>
<text x="102.8" y="73.4">4</text>
<text x="102.8" y="75.9">5</text>
<text x="102.8" y="78.5">6</text>
<text x="102.8" y="81">7</text>
<text x="102.8" y="83.6">8</text>
<text x="102.2" y="88.6">28</text>
<text x="149.2" y="86.1">34</text>
<text x="224.5" y="85.2" transform="rotate(-90 224.5 85.2)">4</text>
<text x="227.1" y="85.2" transform="rotate(-90 227.1 85.2)">2</text>
<text x="229.6" y="85.2" transform="rotate(-90 229.6 85.2)">3</text>
<text x="232.2" y="85.2" transform="rotate(-90 232.2 85.2)">1</text>
<text x="241.9" y="88.6">16</text>
<text x="102.2" y="91.2">27</text>
<text x="102.2" y="93.7">26</text>
<text x="149.2" y="93.7">31</text>
<text x="241.9" y="91.2">17</text>
<text x="241.9" y="93.7">18</text>
<text x="102.2" y="96.3">12</text>
<text x="102.2" y="98.8">13</text>
<text x="241.9" y="98.8">11</text>
<text x="241.9" y="106.4">28</text>
<text x="212.7" y="111.5">21</text>
<text x="213.3" y="109">8</text>
<text x="102.2" y="114">17</text>
<text x="149.2" y="116.6">29</text>
<text x="149.2" y="119.1">24</text>
<text x="212.7" y="114">20</text>
<text x="229.6" y="119.5" transform="rotate(-90 229.6 119.5)">5</text>
<text x="232.2" y="119.5" transform="rotate(-90 232.2 119.5)">6</text>
<text x="102.2" y="121.7">18</text>
<text x="149.2" y="121.7">23</text>
<text x="119.3" y="156">1</text>
<text x="131.8" y="150.5" transform="rotate(-90 131.8 150.5)">14</text>
<text x="143.4" y="156">6</text>
<text x="119.3" y="158.5">5</text>
<text x="119.3" y="161">4</text>
<text x="142.8" y="161">11</text>
<text x="143.4" y="158.5">8</text>
<text x="119.3" y="163.6">9</text>
<text x="131.8" y="176.6" transform="rotate(-90 131.8 176.6)">7</text>
<text x="48.2" y="191.5">1</text>
<text x="60.7" y="188.6" transform="rotate(-90 60.7 188.6)">14</text>
<text x="72.3" y="191.5">2</text>
<text x="104.1" y="189">1</text>
<text x="104.1" y="191.5">2</text>
<text x="116.6" y="186.1" transform="rotate(-90 116.6 186.1)">14</text>
<text x="128.2" y="189">3</text>
<text x="128.2" y="191.5">6</text>
<text x="154.9" y="189">1</text>
<text x="154.9" y="191.5">2</text>
<text x="167.4" y="186.1" transform="rotate(-90 167.4 186.1)">14</text>
<text x="179" y="189">3</text>
<text x="179" y="191.5">6</text>
<text x="48.2" y="194.1">3</text>
<text x="72.3" y="194.1">4</text>
<text x="104.1" y="194.1">4</text>
<text x="104.1" y="196.6">5</text>
<text x="127.6" y="196.6">11</text>
<text x="128.2" y="194.1">8</text>
<text x="154.9" y="194.1">4</text>
<text x="154.9" y="196.6">5</text>
<text x="178.4" y="196.6">11</text>
<text x="48.2" y="199.1">9</text>
<text x="71.7" y="201.7">10</text>
<text x="72.3" y="199.1">8</text>
<text x="103.5" y="201.7">10</text>
<text x="104.1" y="199.1">9</text>
<text x="154.3" y="201.7">10</text>
<text x="154.9" y="199.1">9</text>
<text x="60.7" y="209.6" transform="rotate(-90 60.7 209.6)">7</text>
<text x="71.7" y="204.2">12</text>
<text x="103.5" y="204.2">12</text>
<text x="103.5" y="206.8">13</text>
<text x="116.6" y="212.2" transform="rotate(-90 116.6 212.2)">7</text>
<text x="167.4" y="212.2" transform="rotate(-90 167.4 212.2)">7</text>
</g>
<g font-size="1.8" fill="#0f0f0f">
<text x="97.7" y="66.6">D0</text>
<text x="97.7" y="71.6">D2</text>
<text x="97.7" y="69.1">D1</text>
<text x="149.2" y="70.9">39</text>
<text x="97.7" y="76.7">D4</text>
<text x="97.7" y="74.2">D3</text>
<text x="149.2" y="73.4">38</text>
<text x="149.2" y="75.9">37</text>
<text x="97.7" y="81.8">D6</text>
<text x="97.7" y="79.3">D5</text>
<text x="149.2" y="78.5">36</text>
<text x="225.7" y="80.6" transform="rotate(-90 225.7 80.6)">+5V</text>
<text x="230.4" y="82" transform="rotate(-90 230.4 82)">C1P</text>
<text x="232.9" y="82" transform="rotate(-90 232.9 82)">C2P</text>
<text x="97.7" y="84.3">D7</text>
<text x="97.8" y="89.4">A0</text>
<text x="149.2" y="88.6">33</text>
<text x="212.7" y="88.6">13</text>
<text x="97.8" y="92">A1</text>
<text x="97.8" y="94.5">A2</text>
<text x="149.2" y="91.2">32</text>
<text x="212.7" y="91.2">14</text>
<text x="212.7" y="93.7">15</text>
<text x="323.8" y="93.7">9</text>
<text x="324.5" y="92.4">GND</text>
<text x="102.2" y="101.3">14</text>
<text x="212.7" y="98.8">12</text>
<text x="212.7" y="101.3">23</text>
<text x="213.3" y="96.3">9</text>
<text x="241.9" y="96.3">10</text>
<text x="241.9" y="101.3">26</text>
<text x="323.8" y="96.3">4</text>
<text x="323.8" y="98.8">8</text>
<text x="323.8" y="101.3">3</text>
<text x="327.8" y="97.4">J601</text>
<text x="102.2" y="106.4">16</text>
<text x="149.2" y="106.4">10</text>
<text x="212.7" y="103.9">24</text>
<text x="212.7" y="106.4">25</text>
<text x="241.9" y="103.9">27</text>
<text x="323.8" y="103.9">7</text>
<text x="323.8" y="106.4">2</text>
<text x="149.2" y="109">11</text>
<text x="323.8" y="109">6</text>
<text x="323.8" y="111.5">1</text>
<text x="227.1" y="119.5" transform="rotate(-90 227.1 119.5)">7</text>
<text x="230.4" y="125.2" transform="rotate(-90 230.4 125.2)">C1N</text>
<text x="232.9" y="125.2" transform="rotate(-90 232.9 125.2)">C2N</text>
<text x="149.2" y="131.8">15</text>
<text x="102.2" y="134.4">30</text>
<text x="102.2" y="136.9">35</text>
<text x="106.4" y="135.5">INTR</text>
<text x="149.8" y="136.9">9</text>
<text x="66.6" y="142">8</text>
<text x="142.5" y="138">RCLK</text>
<text x="252" y="148" transform="rotate(-90 252 148)">C1P</text>
<text x="267.2" y="148" transform="rotate(-90 267.2 148)">C2P</text>
<text x="279.4" y="148.2">C605</text>
<text x="294.6" y="148.2">C606</text>
<text x="119.3" y="153.4">2</text>
<text x="143.4" y="153.4">3</text>
<text x="252" y="160.8" transform="rotate(-90 252 160.8)">C1N</text>
<text x="267.2" y="160.8" transform="rotate(-90 267.2 160.8)">C2N</text>
<text x="26.6" y="164.8">1</text>
<text x="26.6" y="167.4">2</text>
<text x="26.7" y="165.6">A8</text>
<text x="26.6" y="169.9">3</text>
<text x="99.1" y="189.7">A3</text>
<text x="148.6" y="189.7">AND1</text>
<text x="42.6" y="194.8">AEN</text>
<text x="43.2" y="192.3">A8</text>
<text x="48.2" y="196.6">5</text>
<text x="72.3" y="196.6">6</text>
<text x="99.1" y="197.4">A6</text>
<text x="99.1" y="192.3">A4</text>
<text x="99.1" y="194.8">A5</text>
<text x="179" y="194.1">8</text>
<text x="99.1" y="202.4">A9</text>
<text x="99.1" y="199.9">A7</text>
<text x="161.2" y="253.7">2</text>
<text x="161.2" y="256.3">3</text>
<text x="162" y="252.4">GND</text>
</g>
<g font-size="1.8" fill="#0000c2">
<text x="25.4" y="234.3">Base-address</text>
<text x="40.1" y="234.3">strap</text>
<text x="46.1" y="234.3">J2:</text>
<text x="50.1" y="234.3">jumper</text>
<text x="57.7" y="234.3">A8</text>
<text x="61.2" y="234.3">(0x3F8/COM1)</text>
<text x="76.4" y="234.3">or</text>
<text x="79.5" y="234.3">~A8 (0x2F8/COM2)</text>
<text x="142" y="249.5">TTL console</text>
<text x="154.6" y="249.5">header</text>
<text x="162.2" y="249.5">J3:</text>
<text x="162.7" y="249.8">J603populate</text>
<text x="175.6" y="249.5">on</text>
<text x="179" y="249.5">COM1</text>
<text x="185.5" y="249.5">only</text>
</g>
</svg>
